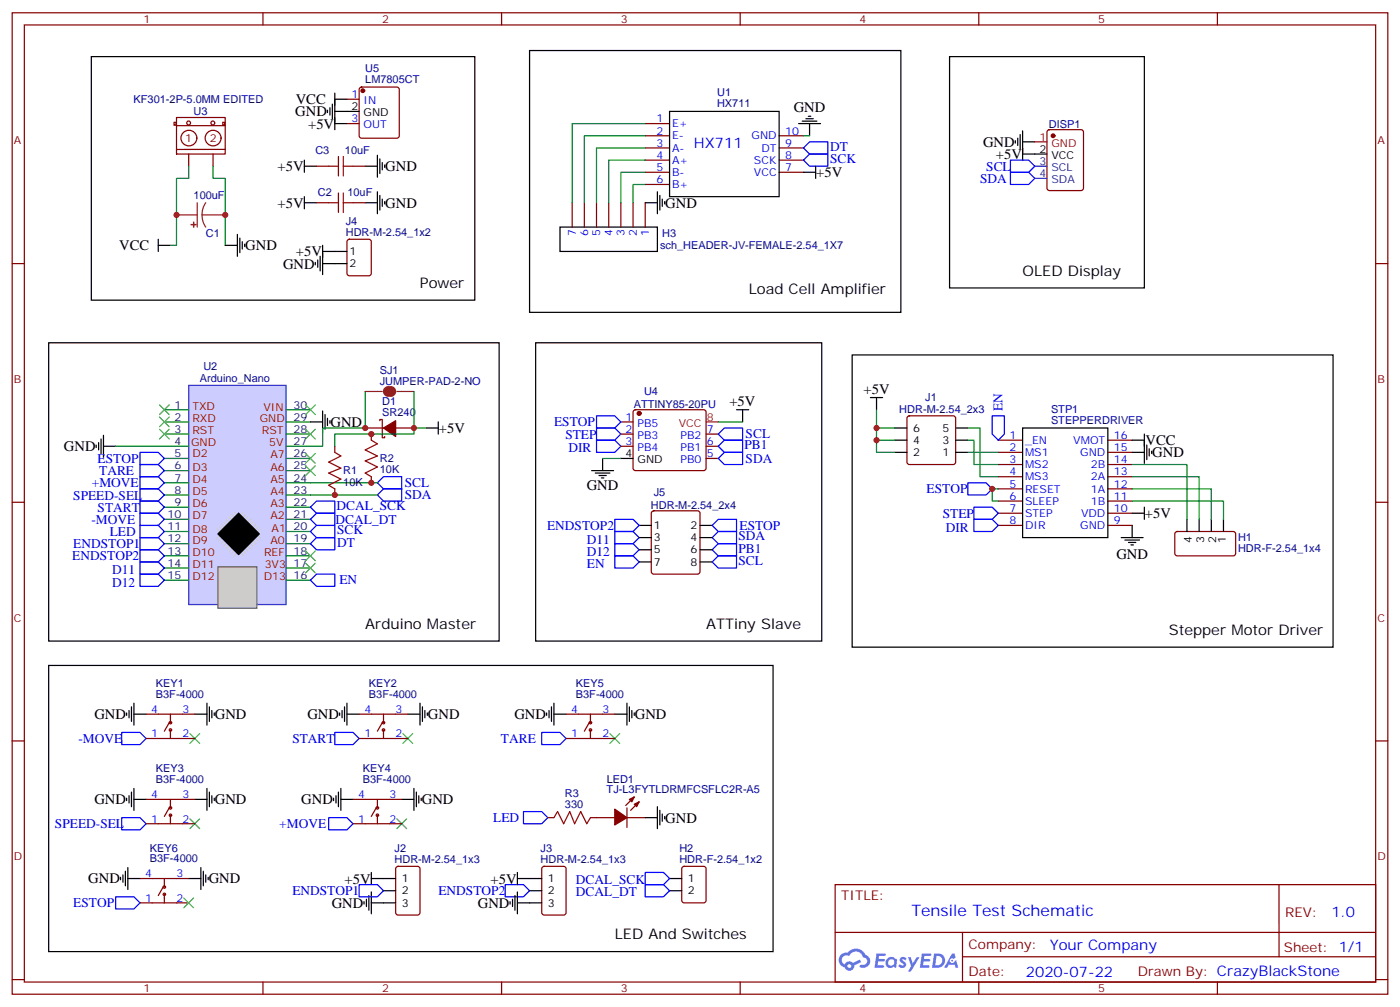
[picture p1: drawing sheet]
<svg xmlns="http://www.w3.org/2000/svg" width="406mm" height="292mm" viewBox="0 0 406 292" stroke-linecap="round" stroke-linejoin="round" font-family="sans-serif">
<g fill="none" stroke="#870000" stroke-width=".35">
<path d="M3.5 3.7h398.7v284.3h-398.7zM7.1 7.2h391.5v277.3h-391.5zM76.2 3.7v3.5M145.3 3.7v3.5M214.5 3.7v3.5M283.6 3.7v3.5M352.8 3.7v3.5M3.5 76.4h3.6M398.6 76.4h3.6M3.5 145.5h3.6M398.6 145.5h3.6M3.5 214.7h3.6"/>
<path d="M398.6 214.7h3.6M242 256.3h156.6v28.2h-156.6zM370.6 256.3v20.9M242 270.1h156.5M278.9 277.2h119.6M278.9 270.1v14.2M3.5 283.8h3.6M76.2 284.5v3.5M145.3 284.5v3.5M214.5 284.5v3.5M283.6 284.5v3.5M352.8 284.5v3.5"/>
<path d="M398.6 283.8h3.6"/>
</g>
<g fill="#5487ff">
<path d="M261 277.5a1.22 1.22 0 0 1 1.7 .2l-.4 .6a.47 .47 0 0 0-.3-.4 .47 .47 0 0 0-.5 .2l.1 .2a1.14 1.14 0 0 1 .8 1.8 1.14 1.14 0 0 1-1.9 0l-.2-.2 .5-.6 .7 .5a.29 .29 0 0 0 .3-.3 .29 .29 0 0 0-.2-.3 1.04 1.04 0 0 1-.6-1.7z"/>
<path d="M254 276.2h2.4l.3 .2-.2 .5-1.8 .1-.1 .8h1.5l.3 .4-.3 .4h-1.6l-.2 1.1h1.7l.2 .3-.2 .3-2.6 .1z"/>
<path d="M267.1 276.2h2.4l.3 .2-.1 .5-1.8 .1-.2 .8h1.6l.3 .4-.4 .4-1.6-.1-.1 1.1 1.7 .1 .2 .3-.2 .3-2.6 .1z"/>
<path d="M275.9 276.2h.7l.3 1.3-.6 .3a.69 .69 0 0 0-1 .3 .69 .69 0 0 0 .4 .9 .69 .69 0 0 0 .9-.6l.5-.2 .6 2.2h-.8l-.2-.9h-1.8l-.5 .9h-.8z"/>
<path d="M263.1 277.3h.8l.6 1.8 1.1-1.8h.9l-2.6 4.2h-.8l.9-1.5z"/>
<path d="M270.7 276.2l-.6 4.2h1.3a2.11 2.11 0 0 0 2.5-2.1 2.11 2.11 0 0 0-2.5-2.1zM271.4 277a1.39 1.39 0 0 1 1.7 1.4 1.39 1.39 0 0 1-1.8 1.2h-.3z"/>
<path d="M257 277.8a1.54 1.54 0 0 0-.1 2.2 1.54 1.54 0 0 0 2.2 .1l.6 .3 .3-2.3-.2-.3h-.4a1.49 1.49 0 0 0-2.4 0zM257.3 278.8a.94 .94 0 0 1 1.8 0 .94 .94 0 0 1-1.8 0z"/>
<path d="M243.7 276.6a2.18 2.18 0 0 0 1.1 3.7 1.44 1.44 0 0 0 1.6 .9 1.44 1.44 0 0 0 1.2-1.4l2-1.1-.5-.7-1.9 1a1.47 1.47 0 0 0-2.4 .4 1.39 1.39 0 0 1-.7-1.9 1.39 1.39 0 0 1 2-.5 2.12 2.12 0 0 1 2.2-1.3 2.12 2.12 0 0 1 1.9 1.7 1.14 1.14 0 0 1 1.1 1.4 1.14 1.14 0 0 1-1.7 .7 .43 .43 0 0 0-.5 .4 .43 .43 0 0 0 .4 .5 1.98 1.98 0 0 0 2.5-1.2 1.98 1.98 0 0 0-1.2-2.6 3.1 3.1 0 0 0-5.3-.6l-.9 .1zM245.6 279.9a.55 .55 0 0 1 1.1 0 .55 .55 0 0 1-1.1 0z"/>
<circle cx="275.9" cy="278.3" r=".26"/>
</g>
<path d="M187 35.8h7M187 39.3h7M225.8 39.3h7M187 42.9h7M187 46.4h7M187 49.9h7M187 53.4h7M225.8 42.9h7M225.8 46.4h7M225.8 49.9h7" fill="none" stroke="#870000" stroke-width=".35"/>
<path d="M194 32.3h31.8v24.7h-31.8z" fill="none" stroke="#000" stroke-width=".35"/>
<path d="M54.7 111.7h28.2v63.5h-28.2z" fill="#ccf" stroke="#06c" stroke-width=".35"/>
<g fill="none" stroke="#060" stroke-width=".35">
<path d="M47.6 118.7h7.1M82.9 118.7h7.1M47.6 139.9h7.1M47.6 136.3h7.1M47.6 132.8h7.1M47.6 129.3h7.1M47.6 125.8h7.1M47.6 122.2h7.1M82.9 139.9h7.1M82.9 136.3h7.1M82.9 132.8h7.1M82.9 129.3h7.1"/>
<path d="M82.9 125.8h7.1M82.9 122.2h7.1M47.6 157.5h7.1M47.6 154h7.1M47.6 150.5h7.1M47.6 146.9h7.1M47.6 143.4h7.1M82.9 157.5h7.1M82.9 154h7.1M82.9 150.5h7.1M82.9 146.9h7.1M82.9 143.4h7.1"/>
<path d="M47.6 164.6h7.1M47.6 161h7.1M47.6 168.1h7.1M82.9 164.6h7.1M82.9 161h7.1M82.9 168.1h7.1"/>
</g>
<path d="M63.1 164.2h11.3v12h-11.3z" fill="#ccc" stroke="#666" stroke-width=".35"/>
<g fill="none" stroke="#ccc" stroke-width=".35">
<path d="M62.8 153.3l.7 .7M63.5 155.4l-.7 .7M63.5 152.6l.7 .7M64.2 151.9l.7 .7M64.2 156.1l-.7 .7M64.9 151.2l.7 .7M64.9 156.8l-.7 .7M65.6 150.5l.7 .7M65.6 157.5l-.7 .7M66.3 149.8l.7 .7M66.3 158.2l-.7 .7M67 149l.7 .8"/>
<path d="M67 158.9l-.7 .7M67.7 148.3l.7 .7M67.7 159.6l-.7 .7M70.6 159.6l.7 .7M70.6 148.3l-.8 .7M71.3 158.9l.7 .7M71.3 149l-.7 .8M72 158.2l.7 .7M72 149.8l-.7 .7M72.7 157.5l.7 .7M72.7 150.5l-.7 .7M73.4 156.8l.7 .7"/>
<path d="M73.4 151.2l-.7 .7M74.1 156.1l.7 .7M74.1 151.9l-.7 .7M74.8 155.4l.7 .7M74.8 152.6l-.7 .7M75.5 153.3l-.7 .7M68.4 160.3l-.7 .7M69.8 160.3l.8 .7"/>
</g>
<path d="M69.1 148.7l6 6-6 6-6-6z" fill="#000" stroke="#000" stroke-width=".35"/>
<g fill="none" stroke="#870000" stroke-width=".35">
<path d="M50.4 35.5h.6v.8h-.6zM51.2 34h14.1v10.6h-14.1zM51.2 36.4h14.1M64.6 35.5h.5v.7h-.5zM100.5 28.8h3.6M100.5 35.8h3.6M104.3 25.4l.5-.2h10.2l.5 .2 .2 .5v13.4l-.2 .5-.5 .2h-10.2l-.5-.2-.2-.5v-13.4zM303.6 37.8l.5-.2h9.2l.6 .4 .1 16.5-.5 .7h-9.4l-.7-.5v-16.4zM65.3 43.3h-14.1M91.7 48.2h3.5M91.7 58.7h3.5M102.3 48.2h3.5"/>
<path d="M102.3 58.7h3.5M165.8 58.7v7.1M169.3 58.7v7.1M172.9 58.7v7.1M176.4 58.7v7.1M179.9 58.7v7.1M183.4 58.7v7.1M187 58.7v7.1M100.8 69.5l.4-.2h5.7l.6 .5 .1 9.4-.5 .6-5.9 .1-.6-.5-.1-9.4zM183.7 118.9l.4-.2h19.8l.5 .2 .2 .5v16.2l-.2 .5-.5 .2h-19.8l-.4-.2-.3-.5v-16.2zM97 129.3v1.8M105.8 124h5.3"/>
<path d="M107.6 125.8v1.7M107.6 138.1v1.8M110.1 121.9v-.4h.7v5.3h.7v-.3M114.7 124h5.2M179.9 122.2h3.5M179.9 125.8h3.5M179.9 129.3h3.5M204.6 125.8h3.5M204.6 129.3h3.5M204.6 132.8h3.5M263.1 120.7l.4-.2h12.7l.5 .2 .2 .5v12.7l-.2 .5-.5 .2h-12.7l-.5-.2-.2-.5v-12.7zM289.3 127.5h7"/>
<path d="M289.3 131.1h7M289.3 134.6h7M289.3 138.1h7M321 127.5h7.1M321 131.1h7.1M321 134.6h7.1M321 138.1h7.1M97 141.6v1.8M189 148.2l.4-.2h12.7l.5 .2 .2 .5v16.9l-.2 .5-.5 .2h-12.7l-.5-.2-.2-.5v-16.9zM289.3 141.6h7M289.3 145.2h7M289.3 148.7h7"/>
<path d="M289.3 152.2h7M321 141.6h7.1M321 145.2h7.1M321 148.7h7.1M321 152.2h7.1M340.7 154.2l.4-.2h16.5l.5 .7-.1 5.9-.6 .4h-16.5l-.5-.7v-5.6zM42.3 214h14.1M42.3 206.9h14.1M49 209.4l-1.4 2.4M49.4 206.9v2.5M49.4 211.5v2.5M104.1 214h14.1"/>
<path d="M104.1 206.9h14.1M110.8 209.4l-1.4 2.4M111.1 206.9v2.5M111.1 211.5v2.5M164 214h14.2M164 206.9h14.2M170.7 209.4l-1.4 2.4M171.1 206.9v2.5M171.1 211.5v2.5M42.3 238.7h14.1M42.3 231.6h14.1M49 234.1l-1.4 2.4"/>
<path d="M49.4 231.6v2.5M49.4 236.2v2.5M102.3 238.7h14.1M102.3 231.6h14.1M109 234.1l-1.4 2.4M109.4 231.6v2.5M109.4 236.2v2.5M158.7 236.9h1.8M171.1 236.9h7.1M181.7 236.9h5.3M181.7 234.1v5.6M183.8 230.9l-2.5 2.5"/>
<path d="M185.2 232.3l-2.5 2.5M40.6 254.5h14.1M47.3 257l-1.4 2.5M47.6 254.5v2.5M47.6 259.1v2.5M114.9 251.2l.5-.2h5.6l.7 .4v13l-.5 .7h-5.8l-.7-.4v-13zM157.2 251.2l.5-.2h5.6l.7 .4v13l-.4 .7h-5.9l-.7-.4v-13zM197.8 251.2l.5-.2h5.6l.7 .4v9.5l-.5 .6-5.8 .1-.7-.5v-9.4zM40.6 261.6h14.1"/>
<circle cx="54.6" cy="35.6" r=".56"/>
<circle cx="61.7" cy="35.6" r=".56"/>
<circle cx="54.8" cy="40" r="2.28"/>
<circle cx="61.8" cy="40" r="2.28"/>
<circle cx="49.4" cy="211.5" r=".35"/>
<circle cx="49.4" cy="209.4" r=".35"/>
<circle cx="111.1" cy="209.4" r=".35"/>
<circle cx="111.1" cy="211.5" r=".35"/>
<circle cx="171.1" cy="211.5" r=".35"/>
<circle cx="171.1" cy="209.4" r=".35"/>
<circle cx="49.4" cy="236.2" r=".35"/>
<circle cx="49.4" cy="234.1" r=".35"/>
<circle cx="109.4" cy="234.1" r=".35"/>
<circle cx="109.4" cy="236.2" r=".35"/>
<circle cx="47.6" cy="259.1" r=".35"/>
<circle cx="47.6" cy="257" r=".35"/>
</g>
<path d="M54.7 44.6v3.6M61.7 44.6v3.6" fill="none" stroke="#800000" stroke-width=".35"/>
<g fill="none" stroke="#000" stroke-width=".35">
<path d="M26.5 16.4h111.1v70.6h-111.1zM153.5 14.6h107.6v75.9h-107.6zM275.2 16.4h56.4v67h-56.4zM94.9 31.9v.7M95.6 31.2v2.1M96.3 30.2v4.2M97 32.3h7.1M97 28.8h3.5M97 27v10.6M97 35.8h3.5M231.4 35.8h6.4M232.5 35.1h4.2"/>
<path d="M233.5 34.4h2.2M234.2 33.7h.7M234.6 35.8v3.5M295.6 39v4.2M296.3 37.9v8.5M88.2 58.7h3.5M88.2 46.4v3.5M88.2 57v3.5M88.2 48.2h3.5M105.8 58.7h3.6M105.8 48.2h3.6M109.4 45v6.3"/>
<path d="M109.4 55.6v6.3M110.1 46v4.3M110.1 56.6v4.3M110.8 47.1v2.1M110.8 57.7v2.1M111.5 47.8v.7M111.5 58.4v.7M187 58.7h3.5M190.5 55.6v6.3M191.2 56.6v4.3M191.9 57.7v2.1M192.6 58.4v.7"/>
<path d="M232.8 49.9h3.6M236.4 48.2v3.5M294.2 40.7v.8M294.9 40v2.2M296.3 44.6h7.1M296.3 41.1h3.6M45.9 71.1h3.5M45.9 69.3v3.5M65.3 71.1h3.5M68.8 67.9v6.4M69.5 69v4.2M70.2 70v2.1"/>
<path d="M70.9 70.7v.7M91.4 76v.7M92.1 75.3v2.1M92.8 74.3v4.2M93.5 71.1v8.5M93.5 72.8h7M93.5 76.4h7M162.3 65.8h28.2v7h-28.2zM14.1 99.3h130.5v86.4h-130.5zM155.2 99.3h82.9v86.4h-82.9zM93.5 119.1v6.3M213.4 118.7h3.6"/>
<path d="M215.2 118.7v3.5M246.9 102.8h139.4v84.7h-139.4zM252.2 115.2h3.6M254 115.2v3.5M27.9 128.9v.7M28.6 128.2v2.2M29.3 127.2v4.2M30 129.3h3.5M30 126.1v6.4M90 122.2h3.5M94.2 120.1v4.3M94.9 121.2v2.1"/>
<path d="M95.6 121.9v.7M123.5 124h3.5M127 122.2v3.6M171.4 136.3h6.4M172.5 137.1h4.2M173.6 137.8h2.1M174.3 138.5h.7M174.6 132.8v3.5M179.9 132.8h3.5M259.3 124h3.5M259.3 127.5h3.5M259.3 131.1h3.5"/>
<path d="M276.9 124h3.6M276.9 127.5h3.6M276.9 131.1h3.6M296.3 124h24.7v31.8h-24.7zM328.1 127.5h3.5M328.1 131.1h3.5M331.6 125.8v8.4M332.3 128.9v4.3M333 130v2.1M333.7 130.7v.7M185.2 155.8h3.5M185.2 152.2h3.5"/>
<path d="M185.2 159.3h3.5M202.8 155.8h3.6M202.8 152.2h3.6M202.8 159.3h3.6M324.9 155.8h6.4M326 156.5h4.2M327 157.2h2.1M327.7 157.9h.7M328.1 148.7h3.5M328.1 152.2v3.6M331.6 146.9v3.6M344 150.5v3.5"/>
<path d="M347.5 150.5v3.5M351 150.5v3.5M354.5 150.5v3.5M185.2 162.8h3.5M202.8 162.8h3.6M14.1 192.8h209.9v82.9h-209.9zM36.7 206.6v.7M37.4 205.8v2.2M38.1 204.8v4.2M38.8 206.9h3.5M38.8 203.7v6.4M56.4 206.9h3.6"/>
<path d="M60 203.7v6.4M60.7 204.8v4.2M61.4 205.8v2.2M62.1 206.6v.7M98.4 206.6v.7M99.1 205.8v2.2M99.8 204.8v4.2M100.5 206.9h3.6M100.5 203.7v6.4M118.2 206.9h3.5M121.7 203.7v6.4M122.4 204.8v4.2"/>
<path d="M123.1 205.8v2.2M123.8 206.6v.7M158.4 206.6v.7M159.1 205.8v2.2M159.8 204.8v4.2M160.5 206.9h3.5M160.5 203.7v6.4M178.2 206.9h3.5M181.7 203.7v6.4M182.4 204.8v4.2M183.1 205.8v2.2M183.8 206.6v.7"/>
<path d="M36.7 231.2v.8M37.4 230.5v2.2M38.1 229.5v4.2M38.8 228.4v6.4M38.8 231.6h3.5M56.4 231.6h3.6M60 228.4v6.4M60.7 229.5v4.2M61.4 230.5v2.2M62.1 231.2v.8M96.7 231.2v.8M97.4 230.5v2.2"/>
<path d="M98.1 229.5v4.2M98.8 231.6h3.5M98.8 228.4v6.4M116.4 231.6h3.5M119.9 228.4v6.4M120.6 229.5v4.2M121.4 230.5v2.2M122.1 231.2v.8M187 236.9h3.5M190.5 233.7v6.4M191.2 234.8v4.2M191.9 235.8v2.1"/>
<path d="M192.6 236.5v.7M34.9 254.2v.7M35.6 253.5v2.1M36.3 252.4v4.2M37 254.5h3.6M37 251.4v6.3M54.7 254.5h3.5M58.2 251.4v6.3M58.9 252.4v4.2M59.6 253.5v2.1M60.3 254.2v.7M106.9 259.5v4.2"/>
<path d="M107.6 254.5h7.1M107.6 252.8v3.5M107.6 258.4v6.4M111.1 258.1h3.6M149.2 259.5v4.2M149.9 254.5h7.1M149.9 252.8v3.5M149.9 258.4v6.4M153.5 258.1h3.5M194 254.5h3.6M194 258.1h3.6M105.5 261.2v.7"/>
<path d="M106.2 260.5v2.1M107.6 261.6h7.1M147.8 261.2v.7M148.5 260.5v2.1M149.9 261.6h7.1"/>
</g>
<g fill="#870000" stroke="#870000" stroke-width=".35">
<path d="M183.8 233l1.4-.7-.7 1.4z"/>
<path d="M182.4 231.6l1.4-.7-.7 1.4z"/>
<path d="M178.2 234.4l3.5 2.5-3.5 2.1z"/>
<path d="M111.1 124l3.6-2.1v4.6z"/>
<circle cx="105.1" cy="26.3" r=".53"/>
<circle cx="185.2" cy="119.8" r=".53"/>
<circle cx="305.2" cy="39.3" r=".53"/>
</g>
<path d="M57.1 58.7v7.1M59.6 58.7l-.8 1.7-.2 1.9M51.2 62.3h5.9M58.6 62.3l.2 1.8 .8 1.7M58.6 62.3h6.7M105.8 113.4h5M115 113.4h4.9" fill="none" stroke="#8c2424" stroke-width=".35"/>
<g fill="#8c2424" stroke="#8c2424" stroke-width=".35">
<path d="M56.1 64.4v1.4z"/>
<path d="M55.4 65.1h1.4z"/>
</g>
<g fill="none" stroke="#008700" stroke-width=".35">
<path d="M187 35.8h-21.2v22.9M187 39.3h-17.7v19.4M232.8 39.3h1.8M54.7 48.2v3.5h-3.5v19.4h-1.8M61.7 48.2v3.5h3.6v19.4M187 42.9h-14.1v15.8M187 46.4h-10.6v12.3M187 49.9h-7.1v8.8M187 53.4h-3.6v5.3M105.8 113.4v10.6h-12.3v5.3h-3.5M119.9 113.4v10.6M254 118.7v12.4h5.3"/>
<path d="M33.5 129.3h14.1M90 139.9h19.4M123.5 124h-3.6v1.8h-22.9v3.5M174.6 132.8h5.3M208.1 122.2h7.1M254 127.5h5.3M254 124h5.3M280.5 127.5h1.7v7.1h7.1M280.5 124h3.5v14.1h5.3M280.5 131.1h8.8M328.1 138.1h19.4v12.4M328.1 134.6h15.9v15.9"/>
<path d="M90 143.4h19.4M289.3 141.6h-1.8v3.6h1.8M328.1 145.2h26.4v5.3M328.1 141.6h22.9v8.9"/>
</g>
<g fill="none" stroke="#3c3" stroke-width=".35">
<path d="M46.2 117.3l2.8 2.8M49 117.3l-2.8 2.8M88.5 117.3l2.9 2.8M91.4 117.3l-2.9 2.8M46.2 120.8l2.8 2.8M46.2 124.4l2.8 2.8M49 120.8l-2.8 2.8M49 124.4l-2.8 2.8M88.5 124.4l2.9 2.8M88.5 131.4l2.9 2.8M88.5 134.9l2.9 2.9M91.4 124.4l-2.9 2.8"/>
<path d="M91.4 131.4l-2.9 2.8M91.4 134.9l-2.9 2.9M88.5 159.6l2.9 2.9M91.4 159.6l-2.9 2.9M88.5 163.2l2.9 2.8M91.4 163.2l-2.9 2.8M55 212.5l2.9 2.9M57.9 212.5l-2.9 2.9M116.8 212.5l2.8 2.9M119.6 212.5l-2.8 2.9M176.7 212.5l2.9 2.9M179.6 212.5l-2.9 2.9"/>
<path d="M55 237.2l2.9 2.9M57.9 237.2l-2.9 2.9M115 237.2l2.8 2.9M117.8 237.2l-2.8 2.9M53.3 260.2l2.8 2.8M56.1 260.2l-2.8 2.8"/>
</g>
<g fill="none" stroke="#00f" stroke-width=".35">
<path d="M232.8 42.9l1.8-1.8h5.3v3.5h-5.3zM232.8 46.4l1.8-1.8h5.3v3.6h-5.3zM292.8 46.4h5.3l1.8 1.8-1.8 1.7h-5.3zM292.8 49.9h5.3l1.8 1.8-1.8 1.7h-5.3zM40.6 134.6h5.3l1.7 1.7-1.7 1.8h-5.3zM40.6 138.1h5.3l1.7 1.8-1.7 1.7h-5.3zM40.6 131.1h5.3l1.7 1.7-1.7 1.8h-5.3zM109.4 139.9l1.7-1.8h5.3v3.5h-5.3zM172.9 127.5h5.3l1.7 1.8-1.7 1.8h-5.3zM172.9 124h5.3l1.7 1.8-1.7 1.7h-5.3zM172.9 120.5h5.3l1.7 1.7-1.7 1.8h-5.3zM208.1 125.8l1.8-1.8h5.3v3.5h-5.3z"/>
<path d="M208.1 132.8l1.8-1.7h5.3v3.5h-5.3zM208.1 129.3l1.8-1.8h5.3v3.6h-5.3zM280.5 139.9h5.3l1.7 1.7-1.7 1.8h-5.3zM287.5 120.5h3.5v5.3l-1.7 1.7-1.8-1.7zM40.6 159.3h5.3l1.7 1.7-1.7 1.8h-5.3zM40.6 141.6h5.3l1.7 1.8-1.7 1.8h-5.3zM40.6 145.2h5.3l1.7 1.7-1.7 1.8h-5.3zM40.6 148.7h5.3l1.7 1.8-1.7 1.7h-5.3zM40.6 152.2h5.3l1.7 1.8-1.7 1.8h-5.3zM40.6 155.8h5.3l1.7 1.7-1.7 1.8h-5.3zM90 157.5l1.7-1.7h5.3v3.5h-5.3zM90 154l1.7-1.8h5.3v3.6h-5.3z"/>
<path d="M90 146.9l1.7-1.7h5.3v3.5h-5.3zM90 150.5l1.7-1.8h5.3v3.5h-5.3zM109.4 143.4l1.7-1.8h5.3v3.6h-5.3zM178.2 157.5h5.2l1.8 1.8-1.8 1.7h-5.2zM178.2 154h5.2l1.8 1.8-1.8 1.7h-5.2zM178.2 150.5h5.2l1.8 1.7-1.8 1.8h-5.2zM206.4 159.3l1.7-1.8h5.3v3.5h-5.3zM206.4 155.8l1.7-1.8h5.3v3.5h-5.3zM206.4 152.2l1.7-1.7h5.3v3.5h-5.3zM282.2 150.5h5.3l1.8 1.7-1.8 1.8h-5.3zM282.2 146.9h5.3l1.8 1.8-1.8 1.8h-5.3zM40.6 162.8h5.3l1.7 1.8-1.7 1.7h-5.3z"/>
<path d="M40.6 166.3h5.3l1.7 1.8-1.7 1.8h-5.3zM90 168.1l1.7-1.8h5.3v3.6h-5.3zM178.2 161h5.2l1.8 1.8-1.8 1.8h-5.2zM206.4 162.8l1.7-1.8h5.3v3.6h-5.3zM35.3 212.2h5.3l1.7 1.8-1.7 1.7h-5.3zM97 212.2h5.3l1.8 1.8-1.8 1.7h-5.3zM157 212.2h5.3l1.7 1.8-1.7 1.7h-5.3zM35.3 236.9h5.3l1.7 1.8-1.7 1.7h-5.3zM95.2 236.9h5.3l1.8 1.8-1.8 1.7h-5.3zM151.7 235.1h5.3l1.7 1.8-1.7 1.8h-5.3zM33.5 259.8h5.3l1.8 1.8-1.8 1.7h-5.3zM104.1 256.3h5.3l1.7 1.8-1.7 1.7h-5.3z"/>
<path d="M146.4 256.3h5.3l1.8 1.8-1.8 1.7h-5.3zM187 252.8h5.3l1.7 1.7-1.7 1.8h-5.3zM187 256.3h5.3l1.7 1.8-1.7 1.7h-5.3z"/>
</g>
<path d="M95.2 48.2h2.9M95.2 58.7h2.9M98.1 45.3v5.7M98.1 55.9v5.7M99.5 48.2h2.8M99.5 45.3v5.7M99.5 55.9v5.7M99.5 58.7h2.8M97 131.1l1.8 1-3.6 1.8 3.6 1.7-3.6 1.5 3.6 1.7-3.6 1.8 1.8 1M107.6 127.5l1.8 1.1-3.6 1.8 3.6 1.7-3.6 1.4 3.6 1.8-3.6 1.8 1.8 1M160.5 236.9l1.1-1.8 1.7 3.6 1.8-3.6 1.4 3.6 1.8-3.6 1.7 3.6 1.1-1.8" fill="none" stroke="#a10000" stroke-width=".35"/>
<path d="M204.6 122.2h3.5" fill="none" stroke="#f00" stroke-width=".35"/>
<path d="M112.5 112.7a.71 .71 0 0 0-.7 .7 .71 .71 0 0 0 .7 .7M113.2 112.7a.71 .71 0 0 1 .7 .7 .71 .71 0 0 1-.7 .7" fill="none" stroke="#8c2424" stroke-width="1.8"/>
<path d="M299.9 41.1h3.5" fill="none" stroke="#c00" stroke-width=".35"/>
<path d="M299.9 48.2h3.5M299.9 51.7h3.5" fill="none" stroke="#309" stroke-width=".35"/>
<g fill="#c00">
<circle cx="97" cy="143.4" r=".88"/>
<circle cx="254" cy="127.5" r=".88"/>
<circle cx="65.3" cy="62.3" r=".88"/>
<circle cx="51.2" cy="62.3" r=".88"/>
<circle cx="254" cy="124" r=".88"/>
<circle cx="107.6" cy="139.9" r=".88"/>
<circle cx="287.5" cy="141.6" r=".88"/>
<circle cx="107.6" cy="125.8" r=".88"/>
<circle cx="119.9" cy="124" r=".88"/>
<circle cx="105.8" cy="124" r=".88"/>
</g>
<text font-size="4.6" fill="#00f" x="264.1" y="265.3">Tensile Test Schematic</text>
<g font-size="4.2">
<text x="85.6" y="33.7">GND</text>
<text x="85.7" y="30.2">VCC</text>
<text x="230" y="32.6">GND</text>
<text x="89.3" y="37.2">+5V</text>
<text x="284.9" y="42.5">GND</text>
<text x="288.6" y="46.1">+5V</text>
<text x="80.4" y="49.6">+5V</text>
<text x="111.7" y="49.6">GND</text>
<text x="236.5" y="51.4">+5V</text>
<text x="80.4" y="60.2">+5V</text>
<text x="111.7" y="60.2">GND</text>
<text x="192.8" y="60.2">GND</text>
<text x="34.5" y="72.5">VCC</text>
<text x="71.1" y="72.5">GND</text>
<text x="82" y="77.8">GND</text>
<text x="85.8" y="74.3">+5V</text>
<text x="121.7" y="83.4">Power</text>
<text x="296.3" y="79.9">OLED Display</text>
<text x="217" y="85.2">Load Cell Amplifier</text>
<text x="211.4" y="117.7">+5V</text>
<text x="250.2" y="114.1">+5V</text>
<text x="95.8" y="123.7">GND</text>
<text x="127.2" y="125.4">+5V</text>
<text x="18.5" y="130.7">GND</text>
<text x="332" y="128.9">VCC</text>
<text x="333.9" y="132.5">GND</text>
<text x="170" y="142">GND</text>
<text x="331.8" y="150.1">+5V</text>
<text x="323.5" y="161.8">GND</text>
<text x="105.8" y="182.2">Arduino Master</text>
<text x="204.6" y="182.2">ATTiny Slave</text>
<text x="338.7" y="184">Stepper Motor Driver</text>
<text x="27.3" y="208.3">GND</text>
<text x="62.3" y="208.3">GND</text>
<text x="89.1" y="208.3">GND</text>
<text x="124" y="208.3">GND</text>
<text x="149.1" y="208.3">GND</text>
<text x="184" y="208.3">GND</text>
<text x="27.3" y="233">GND</text>
<text x="62.3" y="233">GND</text>
<text x="87.3" y="233">GND</text>
<text x="122.2" y="233">GND</text>
<text x="192.8" y="238.3">GND</text>
<text x="25.6" y="255.9">GND</text>
<text x="60.5" y="255.9">GND</text>
<text x="99.8" y="256">+5V</text>
<text x="142.2" y="256">+5V</text>
<text x="96.1" y="263">GND</text>
<text x="138.5" y="263">GND</text>
<text x="178.2" y="272.2">LED And Switches</text>
</g>
<g font-size="4.2" fill="#00f">
<text x="201.1" y="42.9">HX711</text>
<text x="385.8" y="265.6">1.0</text>
<text x="304.2" y="275.1">Your Company</text>
<text x="297.3" y="282.9">2020-07-22</text>
</g>
<g font-size="3.9" fill="#00f">
<text x="240.6" y="43.7">DT</text>
<text x="240.6" y="47.2">SCK</text>
<text x="284" y="53">SDA</text>
<text x="285.8" y="49.5">SCL</text>
<text x="290.5" y="119.1" transform="rotate(-90 290.5 119.1)">EN</text>
<text x="160.6" y="123.5">ESTOP</text>
<text x="163.8" y="127.1">STEP</text>
<text x="164.7" y="131.1">DIR</text>
<text x="215.7" y="130.1">PB1</text>
<text x="216.1" y="127">SCL</text>
<text x="28.3" y="134.1">ESTOP</text>
<text x="28.7" y="137.6">TARE</text>
<text x="216.1" y="134.1">SDA</text>
<text x="26.6" y="141.1">+MOVE</text>
<text x="117.3" y="141.1">SCL</text>
<text x="268.5" y="142.9">ESTOP</text>
<text x="21.2" y="144.7">SPEED-SEL</text>
<text x="28.3" y="148.2">START</text>
<text x="97.6" y="147.7">DCAL_SCK</text>
<text x="117.3" y="144.7">SDA</text>
<text x="26.5" y="151.8">-MOVE</text>
<text x="31.8" y="155.3">LED</text>
<text x="97.3" y="151.7">DCAL_DT</text>
<text x="97.7" y="154.8">SCK</text>
<text x="158.5" y="153.5">ENDSTOP2</text>
<text x="214.3" y="153.4">ESTOP</text>
<text x="273.2" y="150">STEP</text>
<text x="274.1" y="154">DIR</text>
<text x="21.2" y="158.8">ENDSTOP1</text>
<text x="97.7" y="158.4">DT</text>
<text x="170.1" y="161.1">D12</text>
<text x="170.1" y="157.6">D11</text>
<text x="214" y="160.1">PB1</text>
<text x="214" y="156.5">SDA</text>
<text x="21" y="162.4">ENDSTOP2</text>
<text x="32.5" y="166.4">D11</text>
<text x="170.1" y="164.6">EN</text>
<text x="214" y="163.6">SCL</text>
<text x="32.5" y="169.9">D12</text>
<text x="98.3" y="169.3">EN</text>
<text x="22.7" y="215.3">-MOVE</text>
<text x="84.7" y="215.3">START</text>
<text x="145.2" y="215.2">TARE</text>
<text x="15.9" y="240">SPEED-SEL</text>
<text x="80.9" y="240">+MOVE</text>
<text x="142.9" y="238.2">LED</text>
<text x="166.9" y="256.2">DCAL_SCK</text>
<text x="21.2" y="262.9">ESTOP</text>
<text x="84.7" y="259.4">ENDSTOP1</text>
<text x="127.1" y="259.4">ENDSTOP2</text>
<text x="166.9" y="259.7">DCAL_DT</text>
</g>
<g font-size="3.9" fill="#800">
<text x="243.8" y="260.9">TITLE:</text>
<text x="372.4" y="265.6">REV:</text>
<text x="280.7" y="275.1">Company:</text>
<text x="372" y="275.7">Sheet: 1/1</text>
<text x="280.7" y="282.8">Date:</text>
<text x="329.7" y="282.8">Drawn By: CrazyBlackStone</text>
</g>
<g font-size="3.2" fill="#800">
<text x="41.6" y="6.7">1</text>
<text x="110.8" y="6.7">2</text>
<text x="179.9" y="6.7">3</text>
<text x="249.1" y="6.7">4</text>
<text x="318.2" y="6.7">5</text>
<text x="4.1" y="41.8">A</text>
<text x="53.7" y="41.1">1</text>
<text x="60.8" y="41.1">2</text>
<text x="399.2" y="41.8">A</text>
<text x="4.1" y="110.9">B</text>
<text x="399.2" y="110.9">B</text>
<text x="4.1" y="180.1">C</text>
<text x="399.2" y="180.1">C</text>
<text x="4.1" y="249.2">D</text>
<text x="399.2" y="249.2">D</text>
<text x="41.6" y="287.5">1</text>
<text x="110.8" y="287.5">2</text>
<text x="179.9" y="287.5">3</text>
<text x="249.1" y="287.5">4</text>
<text x="318.2" y="287.5">5</text>
</g>
<g font-size="3.2" fill="#000080">
<text x="105.8" y="21">U5</text>
<text x="38.7" y="29.9">KF301-2P-5.0MM EDITED</text>
<text x="105.8" y="24.2">LM7805CT</text>
<text x="207.8" y="27.9">U1</text>
<text x="56.1" y="33.5">U3</text>
<text x="207.8" y="31.1">HX711</text>
<text x="303.9" y="37">DISP1</text>
<text x="91.4" y="44.7">C3</text>
<text x="100" y="44.7">10uF</text>
<text x="56.1" y="57.7">100uF</text>
<text x="92.1" y="56.7">C2</text>
<text x="100.7" y="56.7">10uF</text>
<text x="100.2" y="65.1">J4</text>
<text x="59.6" y="68.7">C1</text>
<text x="100.2" y="68.3">HDR-M-2.54_1x2</text>
<text x="191.9" y="68.7">H3</text>
<text x="191.3" y="72.2">sch_HEADER-JV-FEMALE-2.54_1X7</text>
<text x="58.9" y="107.1">U2</text>
<text x="57.9" y="110.7">Arduino_Nano</text>
<text x="110.1" y="111.7">JUMPER-PAD-2-NO</text>
<text x="110.1" y="108.5">SJ1</text>
<text x="110.8" y="117.3">D1</text>
<text x="183.7" y="118.1">ATTINY85-20PU</text>
<text x="186.6" y="114.6">U4</text>
<text x="260.6" y="119.8">HDR-M-2.54_2x3</text>
<text x="268.1" y="116.2">J1</text>
<text x="304.6" y="119.6">STP1</text>
<text x="110.8" y="120.5">SR240</text>
<text x="304.6" y="122.8">STEPPERDRIVER</text>
<text x="99.5" y="137.5">R1</text>
<text x="110.1" y="137.1">10K</text>
<text x="110.1" y="133.9">R2</text>
<text x="99.5" y="140.7">10K</text>
<text x="189.5" y="143.8">J5</text>
<text x="188.6" y="147.3">HDR-M-2.54_2x4</text>
<text x="358.8" y="159.8">HDR-F-2.54_1x4</text>
<text x="358.8" y="156.7">H1</text>
<text x="45.2" y="199.1">KEY1</text>
<text x="45.2" y="202.2">B3F-4000</text>
<text x="106.9" y="199.1">KEY2</text>
<text x="106.9" y="202.2">B3F-4000</text>
<text x="166.9" y="199.1">KEY5</text>
<text x="166.9" y="202.2">B3F-4000</text>
<text x="45.2" y="223.8">KEY3</text>
<text x="45.2" y="226.9">B3F-4000</text>
<text x="105.2" y="223.8">KEY4</text>
<text x="105.2" y="226.9">B3F-4000</text>
<text x="175.8" y="226.7">LED1</text>
<text x="163.7" y="230.9">R3</text>
<text x="175.8" y="229.8">TJ-L3FYTLDRMFCSFLC2R-A5</text>
<text x="163.7" y="234.1">330</text>
<text x="43.4" y="246.7">KEY6</text>
<text x="43.4" y="249.9">B3F-4000</text>
<text x="114.3" y="249.9">HDR-M-2.54_1x3</text>
<text x="114.3" y="246.8">J2</text>
<text x="156.7" y="249.9">HDR-M-2.54_1x3</text>
<text x="156.7" y="246.8">J3</text>
<text x="196.9" y="249.9">HDR-F-2.54_1x2</text>
<text x="196.9" y="246.8">H2</text>
</g>
<g font-size="3.2" fill="#00f">
<text x="101.9" y="28.4">1</text>
<text x="101.9" y="35.5">3</text>
<text x="105.4" y="30.2">IN</text>
<text x="190.2" y="35.5">1</text>
<text x="105.4" y="37.2">OUT</text>
<text x="190.2" y="39">2</text>
<text x="194.7" y="36.9">E+</text>
<text x="194.7" y="40.4">E-</text>
<text x="217.8" y="40.4">GND</text>
<text x="227.5" y="39">10</text>
<text x="190.2" y="42.5">3</text>
<text x="190.2" y="46">4</text>
<text x="194.7" y="43.9">A-</text>
<text x="194.7" y="47.4">A+</text>
<text x="218.5" y="47.4">SCK</text>
<text x="220.7" y="43.9">DT</text>
<text x="227.5" y="42.5">9</text>
<text x="227.5" y="46">8</text>
<text x="190.2" y="49.6">5</text>
<text x="190.2" y="53.1">6</text>
<text x="194.7" y="51">B-</text>
<text x="218.5" y="51">VCC</text>
<text x="227.5" y="49.6">7</text>
<text x="194.7" y="54.5">B+</text>
<text x="166.9" y="68.5" transform="rotate(-90 166.9 68.5)">7</text>
<text x="170.4" y="68.5" transform="rotate(-90 170.4 68.5)">6</text>
<text x="173.9" y="68.5" transform="rotate(-90 173.9 68.5)">5</text>
<text x="177.4" y="68.5" transform="rotate(-90 177.4 68.5)">4</text>
<text x="181" y="68.5" transform="rotate(-90 181 68.5)">3</text>
<text x="184.5" y="68.5" transform="rotate(-90 184.5 68.5)">2</text>
<text x="188" y="68.5" transform="rotate(-90 188 68.5)">1</text>
<text x="181.3" y="121.9">1</text>
<text x="181.3" y="125.4">2</text>
<text x="184.7" y="123.6">PB5</text>
<text x="204.8" y="125.4">7</text>
<text x="181.3" y="128.9">3</text>
<text x="184.7" y="127.2">PB3</text>
<text x="184.7" y="130.7">PB4</text>
<text x="197.2" y="130.7">PB1</text>
<text x="197.2" y="127.2">PB2</text>
<text x="204.8" y="128.9">6</text>
<text x="292.6" y="127.2">1</text>
<text x="292.6" y="130.7">2</text>
<text x="297" y="128.6">_EN</text>
<text x="311" y="128.6">VMOT</text>
<text x="322.8" y="127.2">16</text>
<text x="322.8" y="130.7">15</text>
<text x="197.2" y="134.2">PB0</text>
<text x="204.8" y="132.5">5</text>
<text x="292.6" y="134.2">3</text>
<text x="292.6" y="137.8">4</text>
<text x="297" y="132.1">MS1</text>
<text x="297" y="135.6">MS2</text>
<text x="313" y="132.1">GND</text>
<text x="316.1" y="135.6">2B</text>
<text x="322.8" y="134.2">14</text>
<text x="322.8" y="137.8">13</text>
<text x="292.6" y="141.3">5</text>
<text x="297" y="139.2">MS3</text>
<text x="297" y="142.7">RESET</text>
<text x="316.1" y="139.2">2A</text>
<text x="316.1" y="142.7">1A</text>
<text x="322.8" y="141.3">12</text>
<text x="292.6" y="144.8">6</text>
<text x="292.6" y="148.3">7</text>
<text x="297" y="146.2">SLEEP</text>
<text x="297" y="149.8">STEP</text>
<text x="313.3" y="149.8">VDD</text>
<text x="316.1" y="146.2">1B</text>
<text x="322.8" y="144.8">11</text>
<text x="322.8" y="148.3">10</text>
<text x="292.6" y="151.9">8</text>
<text x="297" y="153.3">DIR</text>
<text x="313" y="153.3">GND</text>
<text x="322.8" y="151.9">9</text>
<text x="43.8" y="206.6">4</text>
<text x="52.9" y="206.6">3</text>
<text x="105.6" y="206.6">4</text>
<text x="114.7" y="206.6">3</text>
<text x="165.6" y="206.6">4</text>
<text x="174.6" y="206.6">3</text>
<text x="43.8" y="213.6">1</text>
<text x="52.9" y="213.6">2</text>
<text x="105.6" y="213.6">1</text>
<text x="114.7" y="213.6">2</text>
<text x="165.6" y="213.6">1</text>
<text x="174.6" y="213.6">2</text>
<text x="43.8" y="231.2">4</text>
<text x="52.9" y="231.2">3</text>
<text x="103.8" y="231.2">4</text>
<text x="112.9" y="231.2">3</text>
<text x="43.8" y="238.3">1</text>
<text x="52.9" y="238.3">2</text>
<text x="103.8" y="238.3">1</text>
<text x="112.9" y="238.3">2</text>
<text x="42.1" y="254.2">4</text>
<text x="51.2" y="254.2">3</text>
<text x="42.1" y="261.2">1</text>
<text x="51.2" y="261.2">2</text>
</g>
<g font-size="3.2">
<text x="101.9" y="31.9">2</text>
<text x="105.4" y="33.7">GND</text>
<text x="301.2" y="44.3">2</text>
<text x="304.7" y="46">VCC</text>
<text x="101.2" y="73.9">1</text>
<text x="101.2" y="77.4">2</text>
<text x="264.6" y="125.1">6</text>
<text x="273.1" y="125.1">5</text>
<text x="264.6" y="128.6">4</text>
<text x="273.1" y="128.6">3</text>
<text x="181.3" y="132.5">4</text>
<text x="184.7" y="134.2">GND</text>
<text x="264.6" y="132.1">2</text>
<text x="273.1" y="132.1">1</text>
<text x="189.4" y="153.3">1</text>
<text x="200.1" y="153.3">2</text>
<text x="189.4" y="156.8">3</text>
<text x="189.4" y="160.3">5</text>
<text x="200.1" y="156.8">4</text>
<text x="200.1" y="160.3">6</text>
<text x="345.4" y="157.3" transform="rotate(-90 345.4 157.3)">4</text>
<text x="348.9" y="157.3" transform="rotate(-90 348.9 157.3)">3</text>
<text x="352.4" y="157.3" transform="rotate(-90 352.4 157.3)">2</text>
<text x="355.2" y="157.3" transform="rotate(-90 355.2 157.3)">1</text>
<text x="189.4" y="163.9">7</text>
<text x="200.1" y="163.9">8</text>
<text x="116.4" y="255.6">1</text>
<text x="158.7" y="255.6">1</text>
<text x="199.3" y="255.6">1</text>
<text x="116.4" y="262.6">3</text>
<text x="116.4" y="259.1">2</text>
<text x="158.7" y="262.6">3</text>
<text x="158.7" y="259.1">2</text>
<text x="199.3" y="259.1">2</text>
</g>
<g font-size="3.2" fill="#c00">
<text x="301.2" y="40.7">1</text>
<text x="304.7" y="42.5">GND</text>
</g>
<g font-size="3.2" fill="#309">
<text x="301.2" y="47.8">3</text>
<text x="301.2" y="51.3">4</text>
<text x="304.7" y="49.6">SCL</text>
<text x="304.7" y="53.1">SDA</text>
</g>
<g font-size="3.2" fill="#006">
<text x="50.5" y="118.4">1</text>
<text x="85" y="118.4">30</text>
<text x="50.5" y="125.4">3</text>
<text x="50.5" y="121.9">2</text>
<text x="85" y="121.9">29</text>
<text x="85" y="125.4">28</text>
<text x="50.5" y="128.9">4</text>
<text x="85" y="128.9">27</text>
<text x="50.5" y="136">6</text>
<text x="50.5" y="132.5">5</text>
<text x="85" y="132.5">26</text>
<text x="85" y="136">25</text>
<text x="50.5" y="143.1">8</text>
<text x="50.5" y="139.5">7</text>
<text x="85" y="139.5">24</text>
<text x="85" y="143.1">23</text>
<text x="50.5" y="146.6">9</text>
<text x="85" y="146.6">22</text>
<text x="48.5" y="153.6">11</text>
<text x="48.5" y="150.1">10</text>
<text x="85" y="150.1">21</text>
<text x="85" y="153.6">20</text>
<text x="48.5" y="160.7">13</text>
<text x="48.5" y="157.2">12</text>
<text x="85" y="157.2">19</text>
<text x="85" y="160.7">18</text>
<text x="48.5" y="164.2">14</text>
<text x="48.5" y="167.7">15</text>
<text x="85" y="164.2">17</text>
<text x="85" y="167.7">16</text>
</g>
<g font-size="3.2" fill="#900">
<text x="55.7" y="118.7">TXD</text>
<text x="76.3" y="119.1">VIN</text>
<text x="55.7" y="125.8">RST</text>
<text x="55.7" y="122.2">RXD</text>
<text x="75.3" y="122.2">GND</text>
<text x="75.9" y="125.8">RST</text>
<text x="55.4" y="129.3">GND</text>
<text x="78" y="129.3">5V</text>
<text x="55.7" y="136.3">D3</text>
<text x="55.7" y="132.5">D2</text>
<text x="78.4" y="132.8">A7</text>
<text x="78.4" y="136.3">A6</text>
<text x="55.7" y="143.4">D5</text>
<text x="55.7" y="139.9">D4</text>
<text x="78.4" y="139.9">A5</text>
<text x="78.4" y="143.4">A4</text>
<text x="55.7" y="146.9">D6</text>
<text x="78.4" y="146.9">A3</text>
<text x="55.7" y="154.3">D8</text>
<text x="55.7" y="150.5">D7</text>
<text x="78.4" y="150.5">A2</text>
<text x="78.7" y="154">A1</text>
<text x="55.7" y="161">D10</text>
<text x="55.7" y="157.5">D9</text>
<text x="76.5" y="161">REF</text>
<text x="78.4" y="157.5">A0</text>
<text x="55.7" y="164.6">D11</text>
<text x="76.7" y="164.6">3V3</text>
<text x="55.7" y="168.1">D12</text>
<text x="76.4" y="168.1">D13</text>
</g>
<g font-size="3.2" fill="#f00">
<text x="196.7" y="123.6">VCC</text>
<text x="204.8" y="121.9">8</text>
</g>
</svg>
